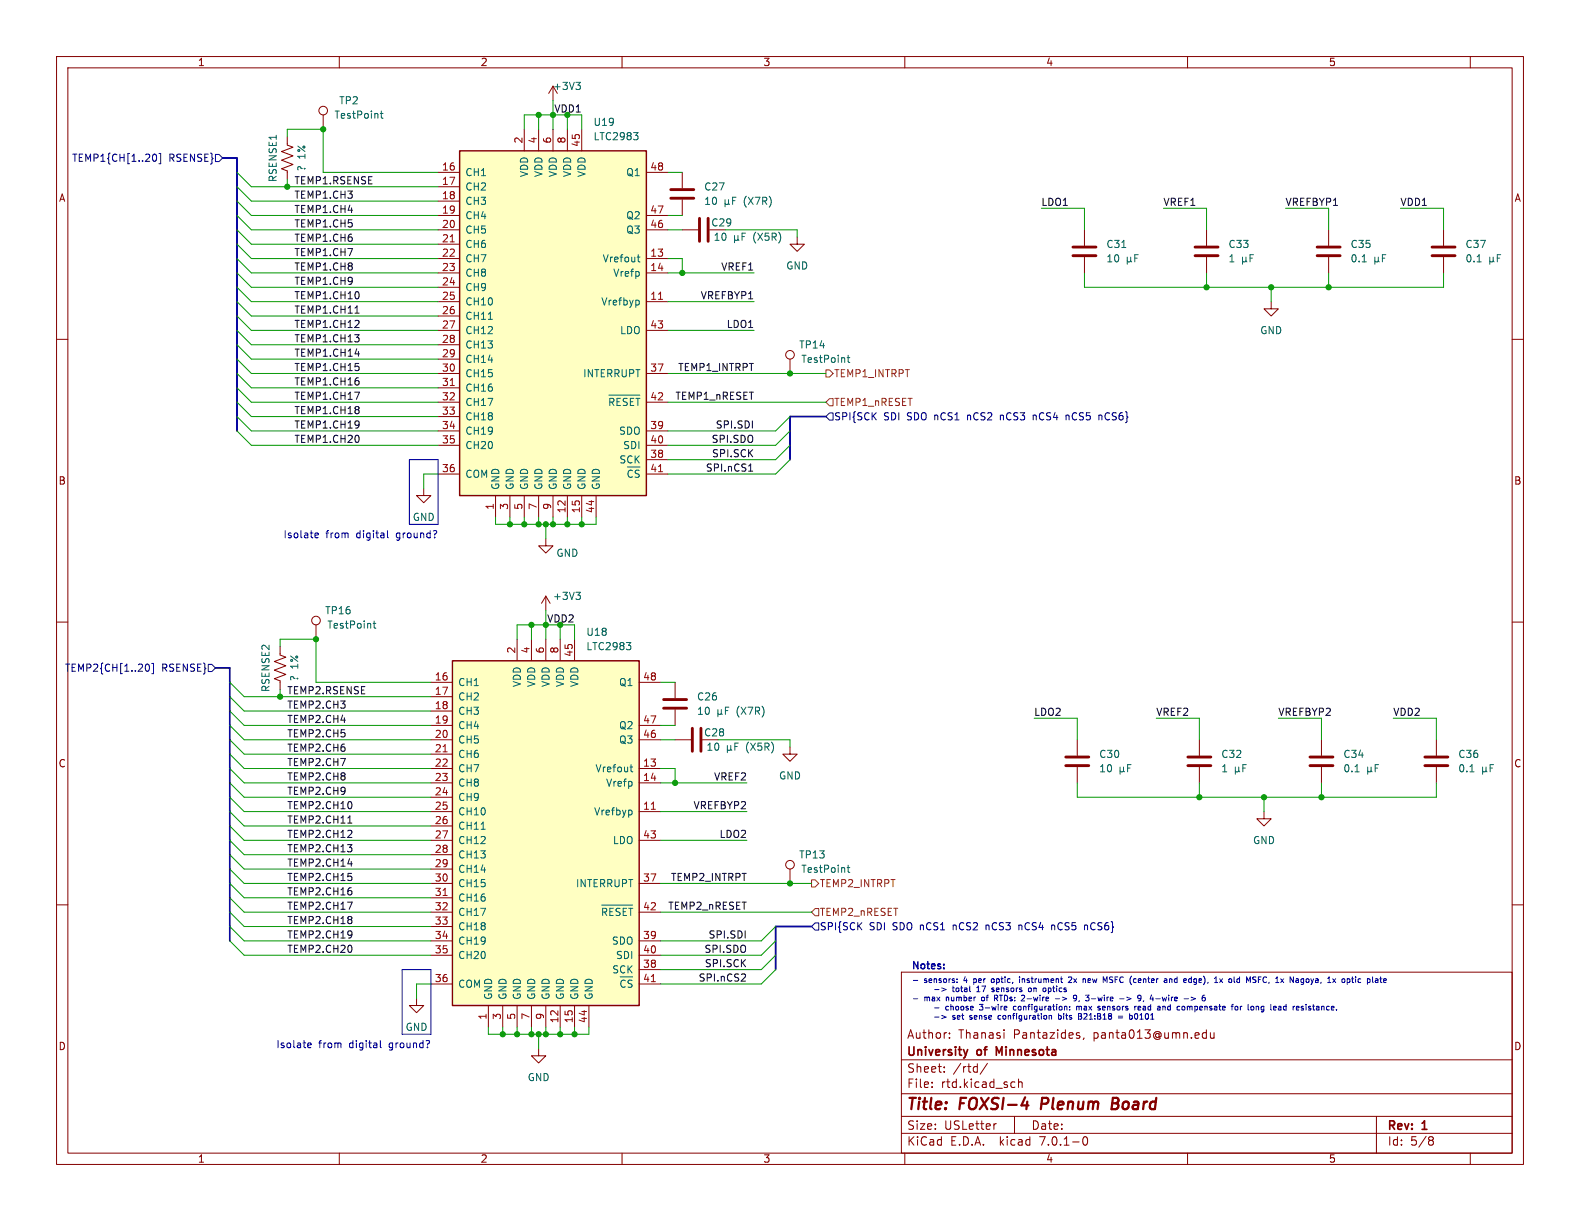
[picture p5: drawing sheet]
<svg xmlns="http://www.w3.org/2000/svg" width="279mm" height="216mm" viewBox="0 0 279 216" stroke-linecap="round" stroke-linejoin="round" font-family="sans-serif">
<g fill="none" stroke="#840000" stroke-width=".18">
<path d="M10 10h259.4v195.9h-259.4zM12 12h255.4v191.9h-255.4zM60 10v2M97 16.5l.8-1.3v2.6M110 10v2M160 10v2M210 10v2M260 10v2M50.8 24.1v1.6l1 .3-2 .8 2 .8-2 .7 2 .8-2 .7 1 .4v1.6M57.1 20.3v2.6M77.5 30.5h3.8M77.5 33h3.8"/>
<path d="M77.5 35.6h3.8M77.5 38.1h3.8M92.7 22.9v3.8M95.2 22.9v3.8M97.8 22.9v3.8M100.3 22.9v3.8M102.9 22.9v3.8M114.3 30.5h3.8M114.3 38.1h3.8M120.6 30.5v2.8M120.6 35.3v2.8M10 60h2"/>
<path d="M77.5 53.3h3.8M77.5 45.7h3.8M77.5 48.3h3.8M77.5 40.6h3.8M77.5 43.2h3.8M77.5 50.8h3.8M77.5 55.9h3.8M77.5 58.4h3.8M114.3 53.3h3.8M114.3 45.7h3.8M114.3 48.3h3.8M114.3 40.6h3.8"/>
<path d="M114.3 58.4h3.8M120.6 40.6h2.8M141 41.9v1.3h1.2l-1.2 1.3-1.3-1.3h1.3M191.8 40.6v2.8M191.8 45.5v2.8M213.4 40.6v2.8M213.4 45.5v2.8M224.8 53.3v1.3h1.3l-1.3 1.3-1.3-1.3h1.3M234.9 40.6v2.8M234.9 45.5v2.8M255.3 40.6v2.8M255.3 45.5v2.8"/>
<path d="M267.4 60h2M77.5 61h3.8M77.5 63.5h3.8M77.5 66h3.8M77.5 68.6h3.8M77.5 71.1h3.8M77.5 73.7h3.8M77.5 76.2h3.8M77.5 78.7h3.8M114.3 66h3.8M114.3 71.1h3.8M114.3 76.2h3.8"/>
<path d="M114.3 78.7h3.8M139.7 63.5v2.5M74.9 86.4v1.2h1.3l-1.3 1.3-1.2-1.3h1.2M77.5 83.8h3.8M87.6 87.6v3.8M90.2 87.6v3.8M92.7 87.6v3.8M95.2 87.6v3.8M96.5 95.3v1.2h1.3l-1.3 1.3-1.3-1.3h1.3M97.8 87.6v3.8M100.3 87.6v3.8M102.9 87.6v3.8"/>
<path d="M105.4 87.6v3.8M114.3 83.8h3.8M114.3 81.3h3.8M10 110h2M49.5 114.3v1.5l1 .4-2 .8 2 .7-2 .8 2 .8-2 .7 1 .4v1.5M55.9 110.5v2.5M91.4 113v3.8M94 113v3.8M96.5 105.4v2.6M96.5 113v3.8M96.5 105.4l-.7 1.3M96.5 105.4l.8 1.3"/>
<path d="M99.1 113v3.8M101.6 113v3.8M267.4 110h2M76.2 130.8h3.8M76.2 135.9h3.8M76.2 138.4h3.8M76.2 120.7h3.8M76.2 123.2h3.8M76.2 125.7h3.8M76.2 128.3h3.8M76.2 133.4h3.8M113 130.8h3.8"/>
<path d="M113 135.9h3.8M113 138.4h3.8M113 120.7h3.8M113 128.3h3.8M119.4 120.7v2.7M119.4 125.5v2.8M119.4 130.8h2.8M139.7 132.1v1.3h1.3l-1.3 1.2-1.3-1.2h1.3M190.5 130.8v2.8M190.5 135.6v2.8M212.1 130.8v2.8M212.1 135.6v2.8"/>
<path d="M233.7 130.8v2.8M233.7 135.6v2.8M254 130.8v2.8M254 135.6v2.8M10 160h2M76.2 143.5h3.8M76.2 141h3.8M76.2 146.1h3.8M76.2 148.6h3.8M76.2 151.1h3.8M76.2 153.7h3.8M76.2 156.2h3.8"/>
<path d="M76.2 158.8h3.8M113 143.5h3.8M113 148.6h3.8M113 156.2h3.8M139.7 153.7v2.5M223.5 143.5v1.3h1.3l-1.3 1.3-1.3-1.3h1.3M267.4 160h2M73.7 176.5v1.3h1.2l-1.2 1.3-1.3-1.3h1.3M76.2 161.3h3.8M76.2 163.8h3.8M76.2 166.4h3.8M76.2 168.9h3.8"/>
<path d="M76.2 174h3.8M86.4 177.8v3.8M88.9 177.8v3.8M91.4 177.8v3.8M94 177.8v3.8M96.5 177.8v3.8M99.1 177.8v3.8M101.6 177.8v3.8M104.1 177.8v3.8M113 161.3h3.8M113 166.4h3.8M113 168.9h3.8"/>
<path d="M113 174h3.8M113 171.5h3.8M159.4 171.9h108v32h-108zM95.2 185.4v1.3h1.3l-1.3 1.3-1.2-1.3h1.2M159.4 197.4h108M159.4 193.4h108M159.4 187.4h108M164.8 192.2v.1M164.8 191.4v.1M167 189.5v.1M167 188.7v.1M167.9 183.5v.1"/>
<path d="M167.9 182.7v.1M174.6 188l-1.3 2M176.2 198.7l-.3 .1M177.5 182.1v.1M177.5 182.6v1M179 191.3l.5 .1M179.4 197.4v3M179.5 192.2l-.5 .1M180.1 191.4l.2-.1 .4 .1 .1 .9M180.1 190.8v1.5M190.5 183.1l.4 .1 .1 .2-.2 .2h-.3M190.5 182.6l.4 .1"/>
<path d="M191.7 183.5l-.2 .3M212.9 182.6l.4 .1M213.3 183.5l-.4 .1M213.3 182.1v1.5M214 182.6l.1 .9 .4 .1 .2-.1M214.7 182.6v1M243.4 197.4v6.5M60 203.9v2M110 203.9v2M159.4 200.4h108M160 203.9v2M191.6 201.1l.2-.1a.81 .81 0 0 1 .6 .6 .81 .81 0 0 1-.3 .8l-.1 .1a.81 .81 0 0 1-.4-1.4z"/>
<path d="M210 203.9v2M252.9 201l.4 .1 .2 .2-.3 .3M252.9 201.6h.3M253.2 201.6l.2 .2 .1 .4-.2 .2-.4 .1M260 203.9v2"/>
<circle cx="57.1" cy="19.6" r=".76"/>
<circle cx="139.7" cy="62.7" r=".76"/>
<circle cx="55.9" cy="109.7" r=".76"/>
<circle cx="139.7" cy="152.9" r=".76"/>
</g>
<path d="M180.6 195.5h1.3M196.7 195.1h.7M197.5 194.1h-.7l-.2 2h.7" fill="none" stroke="#840000" stroke-width=".4"/>
<g fill="none" stroke="#006464" stroke-width=".18">
<path d="M67.4 19.6v1.1l.3 .2M101.8 14.6h.8l-.4 .4M102.4 15l.2 .3v.3l-.2 .2M67.2 20.1h.5M112 23.4h.8l-.4 .5M112.7 24l.1 .2-.1 .5M128.2 35.3v1.3M128.2 36l.2 .1h.2l.2-.1M128.8 36l.2 .1M128.8 35.3v.7M129.6 35.5h.4M130.2 34.9h-.6v1.2"/>
<path d="M112.7 45.5h.5M112.8 53.1l.2 .2v.4l-.2 .2M112.9 45v1.1l.3 .2M129.9 41.7v1.2M129.9 42.3l.2 .2h.2l.2-.2M130.5 42.3l.2 .2M130.5 41.7v.6M131.2 41.8h.4M131.8 41.2h-.6v1.3M199.3 46.1l.2 .2h.3l.1-.2M199.3 45.5v1.2M199.9 46.1l.2 .2"/>
<path d="M199.9 45.5v.6M200.7 45.6h.4M201.3 45h-.6v1.3M219.7 45.5v1.2M219.7 46.1l.2 .2h.2l.2-.2M220.3 46.1l.2 .2M220.3 45.5v.6M221.1 45.6h.4M221.7 45h-.6v1.3M240.9 46.3h.7M243.1 46.1l.2 .2h.2l.2-.2M243.1 45.5v1.2"/>
<path d="M243.7 46.1l.2 .2M243.7 45.5v.6M244.5 45.6h.4M245.1 45h-.6v1.3M261.2 46.3h.7M263.4 46.1l.2 .2h.3l.2-.2M263.4 45.5v1.2M264.1 46.1l.1 .2M264.1 45.5v.6M264.8 45.6h.4M265.4 45h-.6v1.3M107.7 69.9h5.5"/>
<path d="M108.6 70.7l-.3-.3h-.5v1.3M109.7 70.4h-.6v1.3M110.9 70.5l-.5-.1-.2 .3M112.1 70.4h-.6v1.3M112.4 70.4h.8M112.8 70.4v1.3M149.8 63.2h.5M150 62.8v1.1l.3 .2M111.8 83.3l-.3-.2-.4 .3M113 83.2l-.4-.1-.3 .3M66 110.2h.5M66.2 109.8v1.1l.3 .2"/>
<path d="M101.8 104.7h.8l-.4 .5M102.4 105.2l.2 .3v.3l-.2 .2M110.8 113.6h.8l-.5 .5M111.4 114.2l.2 .1-.2 .5M111.4 135.6h.5M111.6 135.2v1.1l.3 .2M127 125.5v1.2M127 126.1l.1 .2h.3l.2-.2M127.6 126.1l.1 .2M127.6 125.5v.6M128.3 125.7h.4M128.6 131.8v1.3"/>
<path d="M128.6 132.5l.2 .2h.2l.2-.2M128.9 125h-.6v1.3M129.2 132.5l.2 .2M129.2 131.8v.7M130 132h.4M130.6 131.4h-.6v1.3M198.1 135.6v1.3M198.1 136.3l.2 .2h.2l.2-.2M198.7 136.3l.2 .2M198.7 135.6v.7M199.4 135.8h.4M200 135.2h-.6v1.3"/>
<path d="M218.5 136.3l.1 .2h.3l.2-.2M218.5 135.6v1.3M219.1 136.3l.1 .2M219.1 135.6v.7M219.8 135.8h.4M220.4 135.2h-.6v1.3M239.6 136.5h.7M241.9 136.3l.1 .2h.3l.2-.2M241.9 135.6v1.3M242.5 136.3l.1 .2M242.5 135.6v.7M243.2 135.8h.4"/>
<path d="M243.8 135.2h-.6v1.3M259.9 136.5h.8M262.2 136.3l.2 .2h.2l.2-.2M262.2 135.6v1.3M262.8 136.3l.2 .2M262.8 135.6v.7M263.5 135.8h.4M264.1 135.2h-.6v1.3M111.5 143.3l.3 .2v.4l-.3 .2M149.8 153.4h.5M150 153v1.1l.3 .2M106.4 160h5.5"/>
<path d="M107.3 160.8l-.2-.2h-.5v1.3M108.4 160.6h-.6v1.3M109.7 160.7l-.5-.1-.3 .2M110.6 173.4l-.4-.1-.4 .3M110.8 160.6h-.6v1.3M111.2 160.6h.7M111.5 160.6v1.3M111.8 173.4l-.5-.1-.3 .2"/>
</g>
<g fill="none" stroke="#840000" stroke-width=".51">
<path d="M118.6 33.5h4.1M118.6 35.1h4.1M123.7 38.6v4.1M125.2 38.6v4.1M189.7 43.7h4.1M189.7 45.2h4.1M211.3 43.7h4.1M211.3 45.2h4.1M232.9 43.7h4.1M232.9 45.2h4.1M253.2 43.7h4.1M253.2 45.2h4.1"/>
<path d="M117.3 123.7h4.1M117.3 125.2h4.1M122.4 128.8v4M124 128.8v4M188.5 133.9h4M188.5 135.4h4M210.1 133.9h4M210.1 135.4h4M231.6 133.9h4.1M231.6 135.4h4.1M252 133.9h4M252 135.4h4"/>
</g>
<g fill="#ffffc2" stroke="#ffffc2" stroke-width=".18">
<path d="M80 116.8h33v61h-33z"/>
<path d="M81.3 26.7h33v60.9h-33z"/>
</g>
<path d="M81.3 26.7h33v60.9h-33zM80 116.8h33v61h-33z" fill="none" stroke="#840000" stroke-width=".25"/>
<path d="M79.6 42.8h.7M116.4 52.9h.8M79.6 68.2h.7M116.4 83.4h.8M78.3 132.9h.8M78.3 158.3h.8M115.2 143.1h.7M115.2 173.6h.7" fill="none" stroke="#a90000" stroke-width=".18"/>
<g fill="none" stroke="#000084" stroke-width=".18">
<path d="M27.1 27.4l.2-.1a.68 .68 0 0 1 .4 .6 .68 .68 0 0 1-.4 .6l-.2-.1M28.1 27.1h.3v1.9h-.3M38.1 27.3h.6l.7 .6-.7 .7h-.6zM146 73.7l.7-.7h.6v1.3h-.6zM188.5 73.4v.8M188.7 73.4l-.2 .1M194.3 73.4v.8M194.7 73.4l-.4 .1M25.8 117.5l.2-.1a.68 .68 0 0 1 .4 .7 .68 .68 0 0 1-.4 .6l-.2-.1M26.8 117.3h.3v1.8h-.3M36.8 117.5h.7l.6 .6-.6 .6h-.7zM144.1 163.2h.7v1.3h-.7l-.6-.7z"/>
<path d="M186 163.6v.8M186.2 163.6l-.2 .1M191.8 163.6v.8M192.1 163.6l-.3 .1"/>
</g>
<path d="M146 65.4h.7l.6 .6-.6 .7h-.7zM146 71.1l.7-.6h.6v1.3h-.6zM143.5 155.6h.6l.7 .6-.7 .6h-.6zM144.1 160.7h.7v1.2h-.7l-.6-.6z" fill="none" stroke="#725600" stroke-width=".18"/>
<path d="M62.8 55.4h.7M62.7 69.3h.9l-.6 1.3M62.8 62.6h.8M132.4 83.3h.7M132.6 82.2l.1-.2v1.3M61.4 159.5h.9l-.6 1.3M61.5 145.5h.7M61.5 152.7h.8M131.7 172.3l.1 .2v.3l-.7 .7h.7" fill="none" stroke="#0f0f0f" stroke-width=".18"/>
<g fill="none" stroke="#0000c2" stroke-width=".18">
<path d="M55.8 95h.4M55.8 94.3l.3-.1 .2 .4-.6 .1M61.5 94.3l.1 .8M68.5 93.8v1.1l.2 .2M72.4 81.3h5.1v11.4h-5.1zM77 93.8l.2 .3-.2 .3M71.1 171.5h5.1v11.4h-5.1zM161.5 173.4h.8M161.5 176.6h.8M165.3 175h.8M165.3 178.2h.8M165.3 179.8h.8"/>
<path d="M166.5 174.7l.8 .3-.8 .3M166.5 179.6l.8 .2-.8 .3M169.2 173.6v.1M169.2 173.1v.1M171.5 175.2l.1 .2M175.4 173.1l-.1 .2 .1 .4M175.9 176v1M175.9 176.5h.3M177.6 178.6h.4M177.6 178l.3-.1 .2 .3-.5 .1M180.3 172.7v.1M180.3 173.1v.6"/>
<path d="M180.8 176l-.2 .1M181.1 176.4l-.5 .6h.6M182 174.7l-.1 .2 .1 .4M184.8 174.7l-.4 .2 .1 .4 .3 .1M185.5 179.6v.6M185.5 179.6h.4l.1 .6M186.6 176.6h.8M187.2 179.2v1M187.3 179.6h-.1M188.2 178h.4l.1 .6M189.1 178.5v.1M189.1 178v.1"/>
<path d="M189.4 172.8h-.4M189.5 173.2l-.6 .5h.6M190.4 176.4l-.2 .2-.3-.1v-.4l.3-.1 .2 .2-.1 .5-.1 .2-.3 .1M190.4 177.9v.7M190.5 177.9l-.1 .1M190.7 179.2v1h.4M190.7 179.7h.4M191.7 173.1l.3 .1v.5M192 176h.6l-.4 .4M192.4 176.4l.2 .1v.3l-.2 .2M194.1 178.6h.3M194.4 177.9l-.3 .2 .1 .1 .2 .1"/>
<path d="M195.4 173.5l.4-.8v1M197.8 179.7h.7M197.8 180h.7M198 176.6h.8M199.8 179.6h.3l.1 .1-.1 .5h-.3M199.8 179.2v1M200.7 177.9v.7M201 177.9l-.3 .2M201.8 176.4l-.2 .2-.3-.1-.1-.4 .4-.1 .2 .2-.1 .5-.1 .2-.3 .1M202.2 176.9l-.1 .2M204.4 176.6h.7M204.7 178.5l.1 .1h.3"/>
<path d="M204.7 178h.4v.6M205.1 178.2l-.4 .2M206 173.1h.3v.6M206.3 173.3l-.3 .1M206.3 173.7h-.3M206.8 173.1v.6M207.1 173.1l-.3 .1M208.3 177.9l.3 .1M208.6 178.6h-.3M209.4 176.6h.7M210.2 173.5l.2 .2h.3M210.6 176.3l.8 .3-.8 .3"/>
<path d="M210.7 173.1h-.3l-.2 .2M210.7 172.7v1M212.9 176h.2M213 176.4l.1 .1v.3l-.1 .2M215.7 173.1l.5 .6M216.2 173.1l-.5 .6M217.7 177.9h.4M218.1 177.6l-.2 .1v.9M218.8 178l-.2-.1-.2 .2v.4l.4 .1M219.1 173.1l-.4 .2 .1 .3 .3 .1M221.3 178l.2-.1 .2 .2v.4l-.4 .1M221.6 172.8h.5"/>
<path d="M221.6 173.2l.5 .3-.1 .2h-.3M225.2 178.6h.4M225.2 178l.3-.1 .2 .3-.5 .1M226.1 178.3v.3M229.4 177.9l.3 .1v.2l-.5 .1M229.7 178.6h-.3M230.1 174h.3M230.1 178.6h.3M230.2 177.9l-.1 .2 .1 .2M230.4 173.1l-.3 .2v.3l.3 .1M237.3 173.2v.4M239.7 172.7v.1"/>
<path d="M239.7 173.1v.6M244 173.1h.4M244.1 172.7v.9l.3 .1M54.5 185.2h.5M54.5 184.5l.4-.1 .1 .3-.6 .1M60.2 184.5l.1 .8M67.2 184v1.1l.2 .2M75.8 184l.2 .3-.3 .2M187.2 180.2h.1"/>
</g>
<path d="M39.4 27.9h2.5v48.3M146 73.7h-6.3v7.6M38.1 118.1h2.5v48.3M143.5 163.8h-6.3v7.7" fill="none" stroke="#000084" stroke-width=".3"/>
<g fill="none" stroke="#009600" stroke-width=".18">
<path d="M97.8 17.8v5.1M41.9 30.5l2.5 2.5h33.1M41.9 35.6l2.5 2.5h33.1M41.9 38.1l2.5 2.5h33.1M41.9 33l2.5 2.6h33.1M50.8 24.1v-1.2h6.3v7.6h20.4M50.8 31.8v1.2M95.2 20.3v2.6M97.8 20.3h-5.1v2.6M100.3 20.3v2.6M102.9 20.3v2.6M118.1 30.5h2.5"/>
<path d="M118.1 38.1h2.5M184.1 36.8h7.7v3.8M205.7 36.8h7.7v3.8M227.3 36.8h7.6v3.8M247.6 36.8h7.7v3.8M41.9 48.3l2.5 2.5h33.1M41.9 45.7l2.5 2.6h33.1M41.9 55.9l2.5 2.5h33.1M41.9 50.8l2.5 2.5h33.1M41.9 43.2l2.5 2.5h33.1M41.9 40.6l2.5 2.6h33.1M41.9 53.3l2.5 2.6h33.1"/>
<path d="M41.9 58.4l2.5 2.6h33.1M118.1 48.3h15.2M118.1 58.4h15.2M118.1 53.3h15.2M118.1 45.7h2.5v2.6M118.1 40.6h2.5M128.3 40.6h12.7v1.3M191.8 48.3v2.5h63.5v-2.5M213.4 48.3v2.5M224.8 50.8v2.5M234.9 48.3v2.5M41.9 63.5l2.5 2.5h33.1"/>
<path d="M41.9 68.6l2.5 2.5h33.1M41.9 73.7l2.5 2.5h33.1M41.9 76.2l2.5 2.5h33.1M41.9 71.1l2.5 2.6h33.1M41.9 66l2.5 2.6h33.1M41.9 61l2.5 2.5h33.1M118.1 66h27.9M118.1 71.1h27.9M139.7 73.7l-2.5 2.5h-19.1M139.7 76.2l-2.5 2.5h-19.1M139.7 78.7l-2.5 2.6h-19.1M77.5 83.8h-2.6v2.6"/>
<path d="M87.6 91.4v1.3h17.8v-1.3M90.2 91.4v1.3M92.7 91.4v1.3M95.2 91.4v1.3M96.5 92.7v2.6M97.8 91.4v1.3M100.3 91.4v1.3M102.9 91.4v1.3M139.7 81.3l-2.5 2.5h-19.1M49.5 114.3v-1.3h6.4v7.7h20.3M94 110.5v2.5M96.5 110.5h-5.1v2.5"/>
<path d="M96.5 108v5M99.1 110.5v2.5M101.6 110.5v2.5M40.6 138.4l2.6 2.6h33M40.6 123.2l2.6 2.5h33M40.6 125.7l2.6 2.6h33M40.6 120.7l2.6 2.5h33M40.6 135.9l2.6 2.5h33M40.6 130.8l2.6 2.6h33M40.6 128.3l2.6 2.5h33M40.6 133.4l2.6 2.5h33M49.5 121.9v1.3"/>
<path d="M116.8 120.7h2.6M116.8 128.3h2.6M116.8 138.4h15.3M116.8 130.8h2.6M116.8 135.9h2.6v2.5M127 130.8h12.7v1.3M182.9 127h7.6v3.8M190.5 138.4v2.6h63.5v-2.6M204.5 127h7.6v3.8M212.1 138.4v2.6M226.1 127h7.6v3.8M233.7 138.4v2.6"/>
<path d="M246.4 127h7.6v3.8M40.6 156.2l2.6 2.6h33M40.6 158.8l2.6 2.5h33M40.6 153.7l2.6 2.5h33M40.6 143.5l2.6 2.6h33M40.6 151.1l2.6 2.6h33M40.6 146.1l2.6 2.5h33M40.6 141l2.6 2.5h33M40.6 148.6l2.6 2.5h33M116.8 156.2h26.7M116.8 148.6h15.3M116.8 143.5h15.3"/>
<path d="M223.5 141v2.5M40.6 161.3l2.6 2.5h33M40.6 166.4l2.6 2.5h33M40.6 163.8l2.6 2.6h33M76.2 174h-2.5v2.5M116.8 161.3h26.7M137.2 171.5l-2.6 2.5h-17.8M137.2 166.4l-2.6 2.5h-17.8M137.2 163.8l-2.6 2.6h-17.8M137.2 168.9l-2.6 2.6h-17.8M86.4 181.6v1.3h17.7v-1.3M88.9 181.6v1.3"/>
<path d="M91.4 181.6v1.3M94 181.6v1.3M95.2 182.9v2.5M96.5 181.6v1.3M99.1 181.6v1.3M101.6 181.6v1.3"/>
</g>
<g fill="#009600" stroke="#009600" stroke-width=".18">
<circle cx="234.9" cy="50.8" r=".46"/>
<circle cx="224.8" cy="50.8" r=".46"/>
<circle cx="213.4" cy="50.8" r=".46"/>
<circle cx="119.4" cy="138.4" r=".46"/>
<circle cx="102.9" cy="92.7" r=".46"/>
<circle cx="99.1" cy="110.5" r=".46"/>
<circle cx="96.5" cy="110.5" r=".46"/>
<circle cx="139.7" cy="156.2" r=".46"/>
<circle cx="91.4" cy="182.9" r=".46"/>
<circle cx="88.9" cy="182.9" r=".46"/>
<circle cx="101.6" cy="182.9" r=".46"/>
<circle cx="99.1" cy="182.9" r=".46"/>
<circle cx="96.5" cy="182.9" r=".46"/>
<circle cx="95.2" cy="182.9" r=".46"/>
<circle cx="94" cy="182.9" r=".46"/>
<circle cx="139.7" cy="66" r=".46"/>
<circle cx="120.6" cy="48.3" r=".46"/>
<circle cx="233.7" cy="141" r=".46"/>
<circle cx="223.5" cy="141" r=".46"/>
<circle cx="212.1" cy="141" r=".46"/>
<circle cx="57.1" cy="22.9" r=".46"/>
<circle cx="95.2" cy="20.3" r=".46"/>
<circle cx="100.3" cy="20.3" r=".46"/>
<circle cx="50.8" cy="33" r=".46"/>
<circle cx="97.8" cy="20.3" r=".46"/>
<circle cx="55.9" cy="113" r=".46"/>
<circle cx="49.5" cy="123.2" r=".46"/>
<circle cx="95.2" cy="92.7" r=".46"/>
<circle cx="90.2" cy="92.7" r=".46"/>
<circle cx="92.7" cy="92.7" r=".46"/>
<circle cx="100.3" cy="92.7" r=".46"/>
<circle cx="97.8" cy="92.7" r=".46"/>
<circle cx="96.5" cy="92.7" r=".46"/>
<circle cx="94" cy="110.5" r=".46"/>
</g>
<g font-size="2.8" fill="#840000">
<text x="160.4" y="196.7">Title:</text>
<text x="169.8" y="196.7">FOXSI-4</text>
<text x="184.8" y="196.7">Plenum</text>
<text x="197.9" y="196.7">Board</text>
</g>
<g font-size="2.1" fill="#840000">
<text x="160.4" y="183.8">Author:</text>
<text x="169.5" y="183.8">Thanasi</text>
<text x="179.2" y="183.8">Pantazides,</text>
<text x="193.4" y="183.8">panta013@umn.edu</text>
<text x="160.4" y="189.8">Sheet:</text>
<text x="160.4" y="187">University</text>
<text x="168.6" y="189.8">/rtd/</text>
<text x="172.9" y="187">of</text>
<text x="176.7" y="187">Minnesota</text>
<text x="160.4" y="192.5">File:</text>
<text x="166.4" y="192.5">rtd.kicad_sch</text>
<text x="160.4" y="202.7">KiCad</text>
<text x="160.4" y="199.9">Size:</text>
<text x="167" y="199.9">USLetter</text>
<text x="168.1" y="202.7">E.D.A.</text>
<text x="176.8" y="202.7">kicad</text>
<text x="182.4" y="199.9">Date:</text>
<text x="183.9" y="202.7">7.0.1-0</text>
<text x="245.4" y="200.1">Rev:</text>
<text x="245.4" y="202.7">Id:</text>
<text x="249.4" y="202.7">5/8</text>
<text x="251.6" y="200.1">1</text>
</g>
<g font-size="1.8" fill="#840000">
<text x="35" y="11.8">1</text>
<text x="85" y="11.8">2</text>
<text x="135" y="11.8">3</text>
<text x="185" y="11.8">4</text>
<text x="235" y="11.8">5</text>
<text x="10.4" y="35.8">A</text>
<text x="267.8" y="35.8">A</text>
<text x="10.3" y="85.8">B</text>
<text x="267.7" y="85.8">B</text>
<text x="10.3" y="135.8">C</text>
<text x="267.7" y="135.8">C</text>
<text x="10.3" y="185.8">D</text>
<text x="267.7" y="185.8">D</text>
<text x="35" y="205.7">1</text>
<text x="85" y="205.7">2</text>
<text x="135" y="205.7">3</text>
<text x="185" y="205.7">4</text>
<text x="235" y="205.7">5</text>
</g>
<g font-size="1.8" fill="#006464">
<text x="97.7" y="16.1">+3V3</text>
<text x="59.1" y="21.1">TestPoint</text>
<text x="59.9" y="18.6">TP2</text>
<text x="104.9" y="22.4">U19</text>
<text x="104.9" y="25">LTC2983</text>
<text x="49.1" y="32.3" transform="rotate(-90 49.1 32.3)">RSENSE1</text>
<text x="54.2" y="30.4" transform="rotate(-90 54.2 30.4)">? 1%</text>
<text x="82.3" y="31.3">CH1</text>
<text x="82.3" y="33.8">CH2</text>
<text x="93.5" y="31.4" transform="rotate(-90 93.5 31.4)">VDD</text>
<text x="96.1" y="31.4" transform="rotate(-90 96.1 31.4)">VDD</text>
<text x="98.6" y="31.4" transform="rotate(-90 98.6 31.4)">VDD</text>
<text x="101.2" y="31.4" transform="rotate(-90 101.2 31.4)">VDD</text>
<text x="103.7" y="31.4" transform="rotate(-90 103.7 31.4)">VDD</text>
<text x="110.6" y="31.3">Q1</text>
<text x="124.5" y="33.8">C27</text>
<text x="82.3" y="36.4">CH3</text>
<text x="82.3" y="38.9">CH4</text>
<text x="82.3" y="41.5">CH5</text>
<text x="110.6" y="41.5">Q3</text>
<text x="110.6" y="38.9">Q2</text>
<text x="124.5" y="36.4">10</text>
<text x="125.7" y="40.2">C29</text>
<text x="131.5" y="36.4">(X7R)</text>
<text x="82.3" y="44">CH6</text>
<text x="82.3" y="46.5">CH7</text>
<text x="106.4" y="46.5">Vrefout</text>
<text x="126.1" y="42.7">10</text>
<text x="133.2" y="42.7">(X5R)</text>
<text x="139" y="47.8">GND</text>
<text x="195.6" y="44">C31</text>
<text x="195.6" y="46.5">10</text>
<text x="217.2" y="44">C33</text>
<text x="217.2" y="46.5">1</text>
<text x="238.8" y="44">C35</text>
<text x="238.8" y="46.5">0.1</text>
<text x="259.1" y="44">C37</text>
<text x="259.1" y="46.5">0.1</text>
<text x="82.3" y="49.1">CH8</text>
<text x="82.3" y="51.6">CH9</text>
<text x="108.3" y="49.1">Vrefp</text>
<text x="82.3" y="54.2">CH10</text>
<text x="82.3" y="56.7">CH11</text>
<text x="82.3" y="59.2">CH12</text>
<text x="106.2" y="54.2">Vrefbyp</text>
<text x="109.5" y="59.2">LDO</text>
<text x="222.8" y="59.2">GND</text>
<text x="82.3" y="61.8">CH13</text>
<text x="82.3" y="64.3">CH14</text>
<text x="141.3" y="61.8">TP14</text>
<text x="141.6" y="64.3">TestPoint</text>
<text x="82.3" y="66.9">CH15</text>
<text x="82.3" y="69.4">CH16</text>
<text x="82.3" y="71.9">CH17</text>
<text x="103" y="66.9">INTERRUPT</text>
<text x="82.3" y="74.5">CH18</text>
<text x="82.3" y="77">CH19</text>
<text x="107.4" y="72.6">~{RESET}</text>
<text x="109.3" y="77">SDO</text>
<text x="82.3" y="79.6">CH20</text>
<text x="109.4" y="82.1">SCK</text>
<text x="110.1" y="79.6">SDI</text>
<text x="82.3" y="84.6">COM</text>
<text x="88.5" y="86.6" transform="rotate(-90 88.5 86.6)">GND</text>
<text x="91" y="86.6" transform="rotate(-90 91 86.6)">GND</text>
<text x="93.5" y="86.6" transform="rotate(-90 93.5 86.6)">GND</text>
<text x="96.1" y="86.6" transform="rotate(-90 96.1 86.6)">GND</text>
<text x="98.6" y="86.6" transform="rotate(-90 98.6 86.6)">GND</text>
<text x="101.2" y="86.6" transform="rotate(-90 101.2 86.6)">GND</text>
<text x="103.7" y="86.6" transform="rotate(-90 103.7 86.6)">GND</text>
<text x="106.2" y="86.6" transform="rotate(-90 106.2 86.6)">GND</text>
<text x="110.7" y="85.3">~{CS}</text>
<text x="72.9" y="92.3">GND</text>
<text x="98.3" y="98.6">GND</text>
<text x="97.7" y="106.2">+3V3</text>
<text x="57.4" y="108.8">TP16</text>
<text x="57.8" y="111.3">TestPoint</text>
<text x="103.6" y="112.6">U18</text>
<text x="103.6" y="115.1">LTC2983</text>
<text x="47.8" y="122.4" transform="rotate(-90 47.8 122.4)">RSENSE2</text>
<text x="52.9" y="120.5" transform="rotate(-90 52.9 120.5)">? 1%</text>
<text x="81" y="121.5">CH1</text>
<text x="81" y="124">CH2</text>
<text x="92.3" y="121.6" transform="rotate(-90 92.3 121.6)">VDD</text>
<text x="94.8" y="121.6" transform="rotate(-90 94.8 121.6)">VDD</text>
<text x="97.3" y="121.6" transform="rotate(-90 97.3 121.6)">VDD</text>
<text x="99.9" y="121.6" transform="rotate(-90 99.9 121.6)">VDD</text>
<text x="102.4" y="121.6" transform="rotate(-90 102.4 121.6)">VDD</text>
<text x="109.3" y="121.5">Q1</text>
<text x="123.2" y="124">C26</text>
<text x="81" y="126.6">CH3</text>
<text x="81" y="129.1">CH4</text>
<text x="81" y="131.6">CH5</text>
<text x="109.3" y="131.6">Q3</text>
<text x="109.3" y="129.1">Q2</text>
<text x="123.2" y="126.6">10</text>
<text x="124.4" y="130.4">C28</text>
<text x="130.2" y="126.6">(X7R)</text>
<text x="81" y="134.2">CH6</text>
<text x="81" y="136.7">CH7</text>
<text x="105.2" y="136.7">Vrefout</text>
<text x="124.9" y="132.9">10</text>
<text x="131.9" y="132.9">(X5R)</text>
<text x="137.7" y="138">GND</text>
<text x="194.3" y="134.2">C30</text>
<text x="194.3" y="136.7">10</text>
<text x="215.9" y="134.2">C32</text>
<text x="215.9" y="136.7">1</text>
<text x="237.5" y="134.2">C34</text>
<text x="237.5" y="136.7">0.1</text>
<text x="257.8" y="134.2">C36</text>
<text x="257.8" y="136.7">0.1</text>
<text x="81" y="139.3">CH8</text>
<text x="81" y="141.8">CH9</text>
<text x="107" y="139.3">Vrefp</text>
<text x="81" y="144.3">CH10</text>
<text x="81" y="146.9">CH11</text>
<text x="81" y="149.4">CH12</text>
<text x="104.9" y="144.3">Vrefbyp</text>
<text x="108.3" y="149.4">LDO</text>
<text x="221.5" y="149.4">GND</text>
<text x="81" y="152">CH13</text>
<text x="81" y="154.5">CH14</text>
<text x="141.3" y="152">TP13</text>
<text x="141.6" y="154.5">TestPoint</text>
<text x="81" y="157">CH15</text>
<text x="81" y="159.6">CH16</text>
<text x="101.7" y="157">INTERRUPT</text>
<text x="81" y="162.1">CH17</text>
<text x="81" y="164.7">CH18</text>
<text x="81" y="167.2">CH19</text>
<text x="106.1" y="162.7">~{RESET}</text>
<text x="108.1" y="167.2">SDO</text>
<text x="81" y="169.7">CH20</text>
<text x="108.1" y="172.3">SCK</text>
<text x="108.8" y="169.7">SDI</text>
<text x="81" y="174.8">COM</text>
<text x="87.2" y="176.8" transform="rotate(-90 87.2 176.8)">GND</text>
<text x="89.7" y="176.8" transform="rotate(-90 89.7 176.8)">GND</text>
<text x="92.3" y="176.8" transform="rotate(-90 92.3 176.8)">GND</text>
<text x="94.8" y="176.8" transform="rotate(-90 94.8 176.8)">GND</text>
<text x="97.3" y="176.8" transform="rotate(-90 97.3 176.8)">GND</text>
<text x="99.9" y="176.8" transform="rotate(-90 99.9 176.8)">GND</text>
<text x="102.4" y="176.8" transform="rotate(-90 102.4 176.8)">GND</text>
<text x="105" y="176.8" transform="rotate(-90 105 176.8)">GND</text>
<text x="109.4" y="175.4">~{CS}</text>
<text x="71.7" y="182.4">GND</text>
<text x="93.3" y="191.3">GND</text>
</g>
<g font-size="1.8" fill="#009600">
<text x="97.9" y="20">VDD1</text>
<text x="96.6" y="110.1">VDD2</text>
</g>
<g font-size="1.8" fill="#000084">
<text x="12.6" y="28.8">TEMP1{CH[1..20]</text>
<text x="29.7" y="28.8">RSENSE}</text>
<text x="147.5" y="74.5">SPI{SCK</text>
<text x="156.3" y="74.5">SDI SDO nCS1</text>
<text x="171.3" y="74.5">nCS2</text>
<text x="177.2" y="74.5">nCS3</text>
<text x="183.2" y="74.5">nCS4</text>
<text x="189.1" y="74.5">nCS5</text>
<text x="195" y="74.5">nCS6}</text>
<text x="11.4" y="118.9">TEMP2{CH[1..20]</text>
<text x="28.5" y="118.9">RSENSE}</text>
<text x="145" y="164.7">SPI{SCK</text>
<text x="153.7" y="164.7">SDI SDO nCS1</text>
<text x="168.8" y="164.7">nCS2</text>
<text x="174.7" y="164.7">nCS3</text>
<text x="180.6" y="164.7">nCS4</text>
<text x="186.6" y="164.7">nCS5</text>
<text x="192.5" y="164.7">nCS6}</text>
</g>
<g font-size="1.8" fill="#a90000">
<text x="92.5" y="25.4" transform="rotate(-90 92.5 25.4)">2</text>
<text x="95" y="25.4" transform="rotate(-90 95 25.4)">4</text>
<text x="97.5" y="25.4" transform="rotate(-90 97.5 25.4)">6</text>
<text x="100.1" y="25.4" transform="rotate(-90 100.1 25.4)">8</text>
<text x="102.6" y="26" transform="rotate(-90 102.6 26)">45</text>
<text x="78.1" y="30.2">16</text>
<text x="78.1" y="32.8">17</text>
<text x="78.1" y="35.3">18</text>
<text x="114.9" y="30.2">48</text>
<text x="78.1" y="37.8">19</text>
<text x="78.1" y="40.4">20</text>
<text x="114.9" y="40.4">46</text>
<text x="114.9" y="37.8">47</text>
<text x="78.1" y="42.9">21</text>
<text x="78.1" y="45.5">22</text>
<text x="114.9" y="45.5">13</text>
<text x="78.1" y="48">23</text>
<text x="78.1" y="50.5">24</text>
<text x="78.1" y="53.1">25</text>
<text x="114.9" y="53.1">11</text>
<text x="114.9" y="48">14</text>
<text x="78.1" y="55.6">26</text>
<text x="78.1" y="58.2">27</text>
<text x="114.9" y="58.2">43</text>
<text x="78.1" y="60.7">28</text>
<text x="78.1" y="63.2">29</text>
<text x="78.1" y="65.8">30</text>
<text x="114.9" y="65.8">37</text>
<text x="78.1" y="68.3">31</text>
<text x="78.1" y="70.9">32</text>
<text x="114.9" y="70.9">42</text>
<text x="78.1" y="73.4">33</text>
<text x="78.1" y="75.9">34</text>
<text x="114.9" y="75.9">39</text>
<text x="78.1" y="78.5">35</text>
<text x="78.1" y="83.6">36</text>
<text x="114.9" y="81">38</text>
<text x="114.9" y="78.5">40</text>
<text x="114.9" y="83.6">41</text>
<text x="87.4" y="90.2" transform="rotate(-90 87.4 90.2)">1</text>
<text x="89.9" y="90.2" transform="rotate(-90 89.9 90.2)">3</text>
<text x="92.5" y="90.2" transform="rotate(-90 92.5 90.2)">5</text>
<text x="95" y="90.2" transform="rotate(-90 95 90.2)">7</text>
<text x="97.5" y="90.2" transform="rotate(-90 97.5 90.2)">9</text>
<text x="100.1" y="90.8" transform="rotate(-90 100.1 90.8)">12</text>
<text x="102.6" y="90.8" transform="rotate(-90 102.6 90.8)">15</text>
<text x="105.2" y="90.8" transform="rotate(-90 105.2 90.8)">44</text>
<text x="91.2" y="115.6" transform="rotate(-90 91.2 115.6)">2</text>
<text x="93.7" y="115.6" transform="rotate(-90 93.7 115.6)">4</text>
<text x="96.3" y="115.6" transform="rotate(-90 96.3 115.6)">6</text>
<text x="98.8" y="115.6" transform="rotate(-90 98.8 115.6)">8</text>
<text x="101.3" y="116.2" transform="rotate(-90 101.3 116.2)">45</text>
<text x="76.8" y="120.4">16</text>
<text x="76.8" y="122.9">17</text>
<text x="76.8" y="125.5">18</text>
<text x="113.7" y="120.4">48</text>
<text x="76.8" y="128">19</text>
<text x="76.8" y="130.6">20</text>
<text x="113.7" y="130.6">46</text>
<text x="113.7" y="128">47</text>
<text x="76.8" y="133.1">21</text>
<text x="76.8" y="135.6">22</text>
<text x="113.7" y="135.6">13</text>
<text x="76.8" y="138.2">23</text>
<text x="76.8" y="140.7">24</text>
<text x="76.8" y="143.3">25</text>
<text x="113.7" y="143.3">11</text>
<text x="113.7" y="138.2">14</text>
<text x="76.8" y="145.8">26</text>
<text x="76.8" y="148.3">27</text>
<text x="113.7" y="148.3">43</text>
<text x="76.8" y="150.9">28</text>
<text x="76.8" y="153.4">29</text>
<text x="76.8" y="156">30</text>
<text x="113.7" y="156">37</text>
<text x="76.8" y="158.5">31</text>
<text x="76.8" y="161">32</text>
<text x="113.7" y="161">42</text>
<text x="76.8" y="163.6">33</text>
<text x="76.8" y="166.1">34</text>
<text x="113.7" y="166.1">39</text>
<text x="76.8" y="168.7">35</text>
<text x="76.8" y="173.7">36</text>
<text x="113.7" y="171.2">38</text>
<text x="113.7" y="168.7">40</text>
<text x="113.7" y="173.7">41</text>
<text x="86.1" y="180.4" transform="rotate(-90 86.1 180.4)">1</text>
<text x="88.6" y="180.4" transform="rotate(-90 88.6 180.4)">3</text>
<text x="91.2" y="180.4" transform="rotate(-90 91.2 180.4)">5</text>
<text x="93.7" y="180.4" transform="rotate(-90 93.7 180.4)">7</text>
<text x="96.3" y="180.4" transform="rotate(-90 96.3 180.4)">9</text>
<text x="98.8" y="181" transform="rotate(-90 98.8 181)">12</text>
<text x="101.3" y="181" transform="rotate(-90 101.3 181)">15</text>
<text x="103.9" y="181" transform="rotate(-90 103.9 181)">44</text>
</g>
<g font-size="1.8" fill="#0f0f0f">
<text x="52.1" y="35.2">TEMP1.CH3</text>
<text x="52.1" y="32.7">TEMP1.RSENSE</text>
<text x="52.1" y="37.8">TEMP1.CH4</text>
<text x="52.1" y="40.3">TEMP1.CH5</text>
<text x="184.1" y="36.5">LDO1</text>
<text x="205.7" y="36.5">VREF1</text>
<text x="227.3" y="36.5">VREFBYP1</text>
<text x="247.6" y="36.5">VDD1</text>
<text x="52.1" y="42.8">TEMP1.CH6</text>
<text x="52.1" y="47.9">TEMP1.CH8</text>
<text x="52.1" y="45.4">TEMP1.CH7</text>
<text x="127.4" y="47.9">VREF1</text>
<text x="52.1" y="50.5">TEMP1.CH9</text>
<text x="52.1" y="53">TEMP1.CH10</text>
<text x="123.8" y="53">VREFBYP1</text>
<text x="52.1" y="58.1">TEMP1.CH12</text>
<text x="52.1" y="55.5">TEMP1.CH11</text>
<text x="128.4" y="58.1">LDO1</text>
<text x="52.1" y="60.6">TEMP1.CH13</text>
<text x="52.1" y="65.7">TEMP1.CH15</text>
<text x="52.1" y="63.2">TEMP1.CH14</text>
<text x="119.8" y="65.7">TEMP1_INTRPT</text>
<text x="52.1" y="68.2">TEMP1.CH16</text>
<text x="52.1" y="70.8">TEMP1.CH17</text>
<text x="119.3" y="70.8">TEMP1_nRESET</text>
<text x="52.1" y="73.3">TEMP1.CH18</text>
<text x="52.1" y="75.9">TEMP1.CH19</text>
<text x="126.4" y="75.9">SPI.SDI</text>
<text x="52.1" y="78.4">TEMP1.CH20</text>
<text x="124.7" y="83.5">SPI.nCS1</text>
<text x="125.7" y="78.4">SPI.SDO</text>
<text x="125.8" y="80.9">SPI.SCK</text>
<text x="50.8" y="122.8">TEMP2.RSENSE</text>
<text x="50.8" y="125.4">TEMP2.CH3</text>
<text x="50.8" y="130.5">TEMP2.CH5</text>
<text x="50.8" y="127.9">TEMP2.CH4</text>
<text x="182.9" y="126.7">LDO2</text>
<text x="204.5" y="126.7">VREF2</text>
<text x="226.1" y="126.7">VREFBYP2</text>
<text x="246.4" y="126.7">VDD2</text>
<text x="50.8" y="135.5">TEMP2.CH7</text>
<text x="50.8" y="133">TEMP2.CH6</text>
<text x="50.8" y="143.2">TEMP2.CH10</text>
<text x="50.8" y="140.6">TEMP2.CH9</text>
<text x="50.8" y="138.1">TEMP2.CH8</text>
<text x="122.5" y="143.2">VREFBYP2</text>
<text x="126.1" y="138.1">VREF2</text>
<text x="50.8" y="145.7">TEMP2.CH11</text>
<text x="50.8" y="148.2">TEMP2.CH12</text>
<text x="127.1" y="148.2">LDO2</text>
<text x="50.8" y="150.8">TEMP2.CH13</text>
<text x="50.8" y="155.9">TEMP2.CH15</text>
<text x="50.8" y="153.3">TEMP2.CH14</text>
<text x="118.5" y="155.9">TEMP2_INTRPT</text>
<text x="50.8" y="158.4">TEMP2.CH16</text>
<text x="50.8" y="160.9">TEMP2.CH17</text>
<text x="118" y="160.9">TEMP2_nRESET</text>
<text x="50.8" y="163.5">TEMP2.CH18</text>
<text x="50.8" y="166">TEMP2.CH19</text>
<text x="125.2" y="166">SPI.SDI</text>
<text x="50.8" y="168.6">TEMP2.CH20</text>
<text x="123.4" y="173.6">SPI.nCS2</text>
<text x="124.5" y="168.6">SPI.SDO</text>
<text x="124.5" y="171.1">SPI.SCK</text>
</g>
<g font-size="1.8" fill="#725600">
<text x="147.5" y="66.9">TEMP1_INTRPT</text>
<text x="147.5" y="71.9">TEMP1_nRESET</text>
<text x="145" y="157">TEMP2_INTRPT</text>
<text x="145" y="162.1">TEMP2_nRESET</text>
</g>
<g font-size="1.8" fill="#0000c2">
<text x="50" y="95.2">Isolate</text>
<text x="57.5" y="95.2">from</text>
<text x="63" y="95.2">digital</text>
<text x="70.1" y="95.2">ground?</text>
<text x="161.3" y="171.4">Notes:</text>
<text x="48.7" y="185.4">Isolate</text>
<text x="56.2" y="185.4">from</text>
<text x="61.7" y="185.4">digital</text>
<text x="68.8" y="185.4">ground?</text>
</g>
<g font-size="1.4" fill="#0000c2">
<text x="163.5" y="173.9">sensors:</text>
<text x="170.6" y="173.9">4</text>
<text x="172.5" y="173.9">per</text>
<text x="175.8" y="173.9">optic,</text>
<text x="181" y="173.9">instrument</text>
<text x="189.9" y="173.9">2x</text>
<text x="192.6" y="173.9">new</text>
<text x="196.3" y="173.9">MSFC (center</text>
<text x="207.5" y="173.9">and</text>
<text x="211.1" y="173.9">edge),</text>
<text x="216.7" y="173.9">1x</text>
<text x="219.5" y="173.9">old</text>
<text x="222.7" y="173.9">MSFC,</text>
<text x="228.1" y="173.9">1x</text>
<text x="230.8" y="173.9">Nagoya,</text>
<text x="237.7" y="173.9">1x</text>
<text x="240.4" y="173.9">optic</text>
<text x="245" y="173.9">plate</text>
<text x="163.5" y="177.1">max</text>
<text x="167.2" y="178.7">choose</text>
<text x="167.5" y="177.1">number</text>
<text x="168.5" y="175.5">total</text>
<text x="172.9" y="175.5">17</text>
<text x="173.4" y="178.7">3-wire</text>
<text x="173.9" y="177.1">of</text>
<text x="175.7" y="175.5">sensors</text>
<text x="176.3" y="177.1">RTDs:</text>
<text x="179.5" y="178.7">configuration:</text>
<text x="181.3" y="177.1">2-wire</text>
<text x="182.4" y="175.5">on</text>
<text x="185.1" y="175.5">optics</text>
<text x="187.5" y="177.1">-&gt;</text>
<text x="190.9" y="178.7">max</text>
<text x="190.9" y="177.1">9,</text>
<text x="193.3" y="177.1">3-wire</text>
<text x="194.9" y="178.7">sensors</text>
<text x="199.4" y="177.1">-&gt;</text>
<text x="201.5" y="178.7">read</text>
<text x="202.8" y="177.1">9,</text>
<text x="205.2" y="177.1">4-wire</text>
<text x="205.7" y="178.7">and</text>
<text x="209.4" y="178.7">compensate</text>
<text x="211.3" y="177.1">-&gt;</text>
<text x="219.3" y="178.7">for</text>
<text x="222.3" y="178.7">long</text>
<text x="226.5" y="178.7">lead</text>
<text x="230.6" y="178.7">resistance.</text>
<text x="168.5" y="180.3">set</text>
<text x="171.7" y="180.3">sense</text>
<text x="176.8" y="180.3">configuration</text>
<text x="187.7" y="180.3">bits</text>
<text x="191.4" y="180.3">B21:B18</text>
<text x="200.8" y="180.3">b0101</text>
</g>
</svg>
